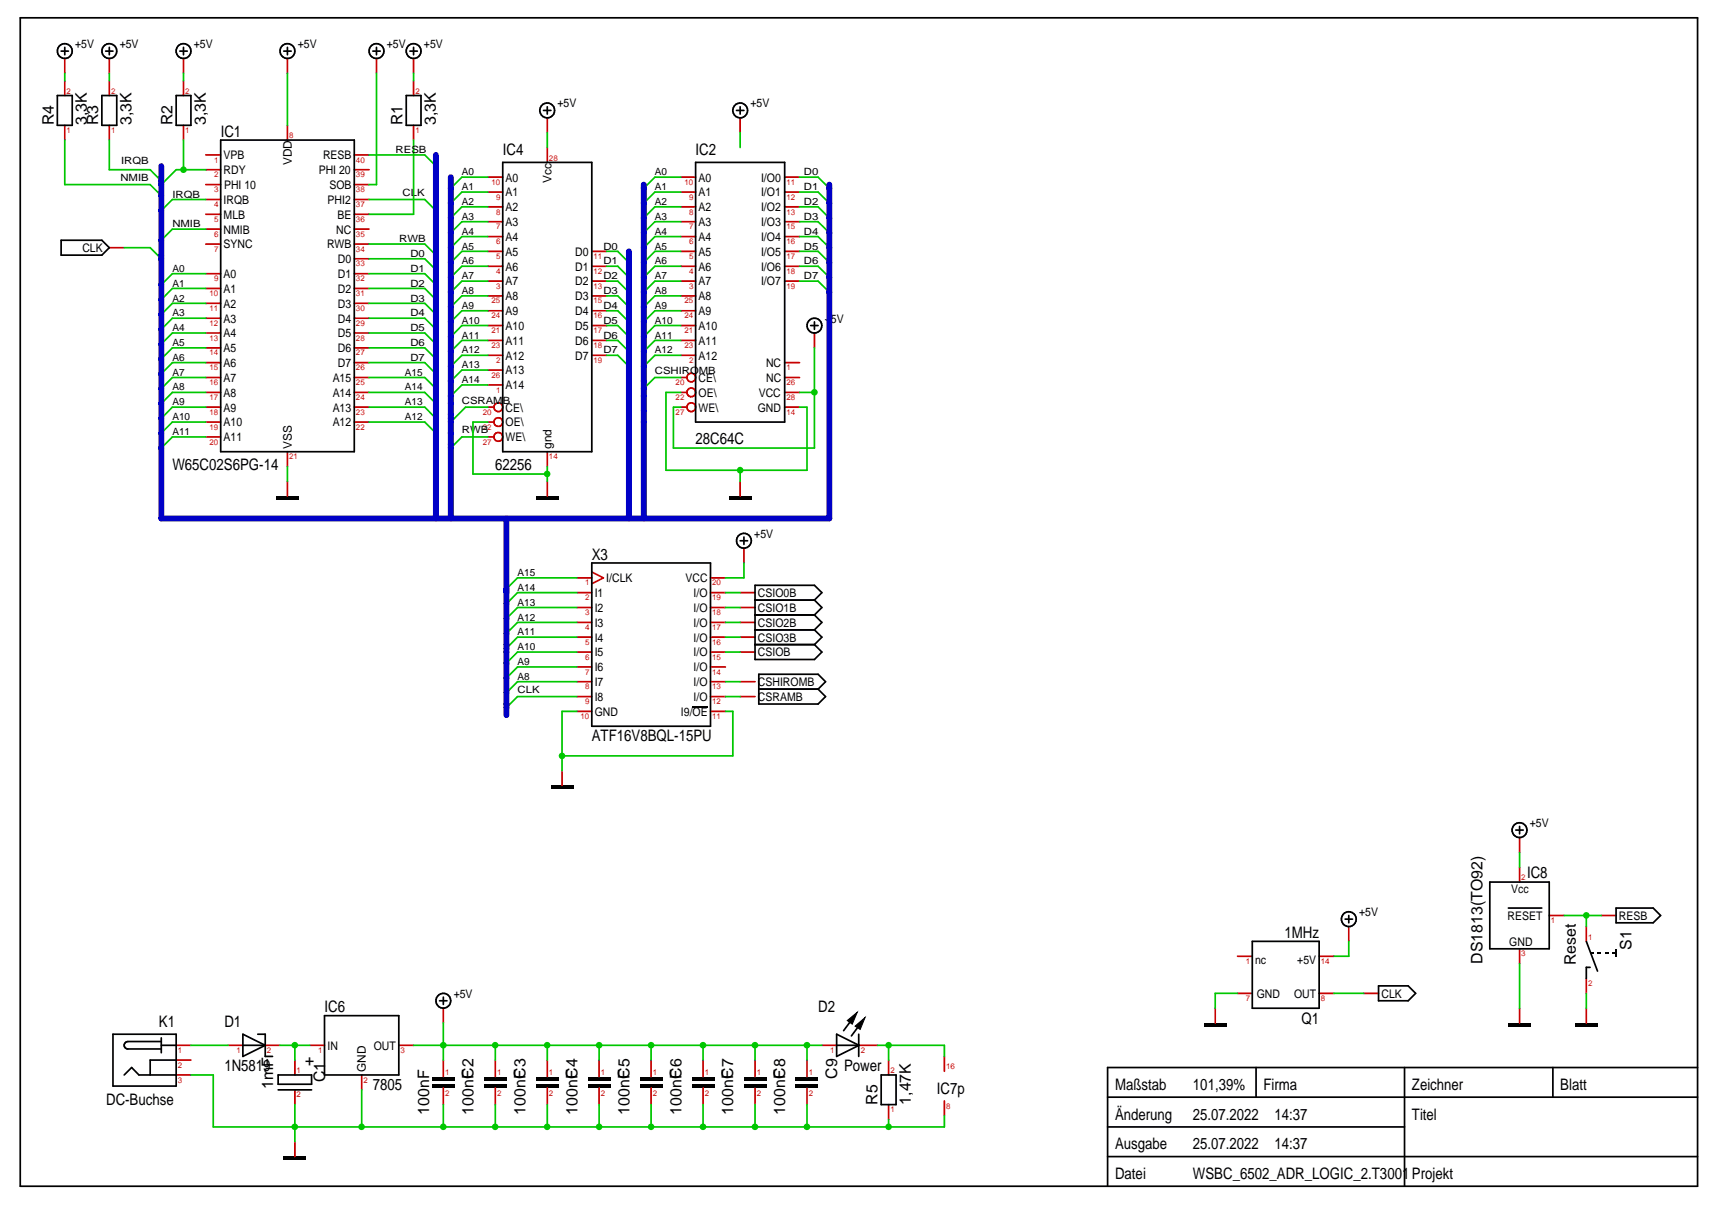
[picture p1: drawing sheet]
<svg xmlns="http://www.w3.org/2000/svg" width="297mm" height="210mm" viewBox="0 0 297 210" stroke-linecap="round" stroke-linejoin="round" font-family="sans-serif">
<g fill="none" stroke="#c70000" stroke-width=".3">
<path d="M11.2 10.1v2.6M11.2 14v2.6M19 10.1v2.6M19 14v2.6M31.8 10.1v2.6M31.8 14v2.6M49.9 10.1v2.6M65.3 10.1v2.6M71.8 10.1v2.6M71.8 14v2.6M11.2 21.7v2.6M19 21.7v2.6"/>
<path d="M31.8 21.7v2.6M35.7 39.8h2.6M35.7 37.2h2.6M35.7 34.6h2.6M35.7 32h2.6M35.7 29.4h2.6M35.7 26.9h2.6M49.9 21.7v2.6M61.5 39.8h2.5M61.5 37.2h2.5M61.5 34.6h2.5M61.5 32h2.5"/>
<path d="M61.5 29.4h2.5M61.5 26.9h2.5M71.8 21.7v2.6M84.6 38.5h2.6M84.6 35.9h2.6M84.6 33.3h2.6M84.6 30.7h2.6M95 20.4v2.6M95 25.6v2.6M118.1 38.5h2.6M118.1 35.9h2.6M118.1 33.3h2.6"/>
<path d="M118.1 30.7h2.6M128.4 20.4v2.6M136.1 38.5h2.6M136.1 35.9h2.6M136.1 33.3h2.6M136.1 30.7h2.6M19 43h2.5M35.7 57.8h2.6M35.7 55.2h2.6M35.7 52.6h2.6M35.7 50h2.6M35.7 47.5h2.6"/>
<path d="M35.7 42.3h2.6M61.5 57.8h2.5M61.5 55.2h2.5M61.5 52.6h2.5M61.5 50h2.5M61.5 47.5h2.5M61.5 44.9h2.5M61.5 42.3h2.5M84.6 51.3h2.6M84.6 53.9h2.6M84.6 59.1h2.6M84.6 56.5h2.6"/>
<path d="M84.6 48.8h2.6M84.6 46.2h2.6M84.6 43.6h2.6M84.6 41h2.6M102.7 51.3h2.5M102.7 53.9h2.5M102.7 59.1h2.5M102.7 56.5h2.5M102.7 48.8h2.5M102.7 46.2h2.5M102.7 43.6h2.5M118.1 51.3h2.6"/>
<path d="M118.1 53.9h2.6M118.1 59.1h2.6M118.1 56.5h2.6M118.1 48.8h2.6M118.1 46.2h2.6M118.1 43.6h2.6M118.1 41h2.6M136.1 48.8h2.6M136.1 46.2h2.6M136.1 43.6h2.6M136.1 41h2.6M141.3 57.8v2.5"/>
<path d="M35.7 62.9h2.6M35.7 68.1h2.6M35.7 70.6h2.6M35.7 65.5h2.6M35.7 75.8h2.6M35.7 73.2h2.6M35.7 60.3h2.6M49.9 78.4v2.5M61.5 62.9h2.5M61.5 68.1h2.5M61.5 70.6h2.5M61.5 65.5h2.5"/>
<path d="M61.5 73.2h2.5M61.5 60.3h2.5M84.6 70.6h1.1M84.6 61.6h2.6M84.6 75.8h1.1M84.6 64.2h2.6M84.6 73.2h1.1M84.6 66.8h2.6M95 78.4v2.5M102.7 61.6h2.5M118.1 68.1h1.1M118.1 70.6h1.1"/>
<path d="M118.1 65.5h1.1M118.1 61.6h2.6M136.1 62.9h2.6M136.1 68.1h2.6M136.1 70.6h2.6M136.1 65.5h2.6M49.9 83.5v2.6M95 83.5v2.6M102.7 99.2l2 1-2 1.1M128.4 83.5v2.6M129.1 95.1v2.6M100.1 113.1h2.6"/>
<path d="M100.1 110.5h2.6M100.1 108h2.6M100.1 105.4h2.6M100.1 102.8h2.6M100.1 118.3h2.6M100.1 115.7h2.6M100.1 100.2h2.6M123.3 113.1h2.6M123.3 110.5h2.6M123.3 108h2.6M123.3 105.4h2.6M123.3 102.8h2.6"/>
<path d="M123.3 118.3h2.6M123.3 115.7h2.6M123.3 100.2h2.6M128.4 113.1h2.6M128.4 110.5h2.6M128.4 108h2.6M128.4 105.4h2.6M128.4 102.8h2.6M128.4 118.3h2.6M97.5 133.7v2.6M100.1 120.8h2.6M100.1 123.4h2.6"/>
<path d="M123.3 120.8h2.6M123.3 123.4h2.6M128.4 120.8h2.6M263.7 145.3v2.6M263.7 150.4v2.6M268.8 158.8h2.6M277.8 158.8h2.6M76.9 174.9v2.6M210.8 174.9v2.6M214.7 172.3h2.6M214.7 165.9h2.6M228.9 172.3h2.6"/>
<path d="M228.9 165.9h2.6M234 160.7v2.6M236.6 172.3h2.6M263.7 164.6v2.6M263.7 174.9v2.6M275.2 160.7v2.6M275.2 169.7v2.6M275.2 174.9v2.6M30.6 181.3h2.5M30.6 183.9h2.5M30.6 186.5h2.5M39.6 181.3h2.5"/>
<path d="M46 181.3h2.6M51.2 183.9v2.6M51.2 189.1v2.5M51.2 198.1v2.5M53.7 181.3h2.6M62.8 186.5v2.6M69.2 181.3h2.6M76.9 183.9v2.9M76.9 188.7v2.9M85.9 183.9v2.9M85.9 188.7v2.9M95 183.9v2.9"/>
<path d="M95 188.7v2.9M103.9 183.9v2.9M103.9 188.7v2.9M113 183.9v2.9M113 188.7v2.9M122 183.9v2.9M122 188.7v2.9M131 183.9v2.9M131 188.7v2.9M140 183.9v2.9M140 188.7v2.9M142.6 181.3h2.6"/>
<path d="M149 181.3h3.3M154.2 183.9v2.6M154.2 191.6v2.6M163.9 183.3v2.5M163.9 191v2.5"/>
<circle cx="86.5" cy="70.6" r=".76"/>
<circle cx="86.5" cy="73.2" r=".76"/>
<circle cx="86.5" cy="75.8" r=".77"/>
<circle cx="119.9" cy="68.1" r=".75"/>
<circle cx="119.9" cy="65.5" r=".75"/>
<circle cx="119.9" cy="70.6" r=".75"/>
</g>
<g fill="none" stroke="#000" stroke-width=".3">
<path d="M3.5 3.1h291v202.7h-291zM9.9 16.6h2.6v5.1h-2.6zM10.6 8.9h1.3M11.2 8.2v1.3M17.7 16.6h2.6v5.1h-2.6zM18.3 8.9h1.3M19 8.2v1.3M30.6 16.6h2.5v5.1h-2.5zM31.2 8.9h1.3M31.8 8.2v1.3M49.2 8.9h1.3M49.9 8.2v1.3"/>
<path d="M64.7 8.9h1.3M65.3 8.2v1.3M70.5 16.6h2.5v5.1h-2.5zM71.1 8.9h1.3M71.8 8.2v1.3M94.3 19.2h1.3M95 18.5v1.3M127.8 19.2h1.3M128.4 18.5v1.3M38.3 24.3h23.2v54.1h-23.2zM87.2 28.2h15.5v50.2h-15.5zM120.7 28.2h15.4v45h-15.4z"/>
<path d="M10.6 41.7h7.1l1.3 1.3-1.3 1.3h-7.1zM140.7 56.5h1.2M141.3 55.8v1.3M102.7 97.7h20.6v28.3h-20.6zM128.4 93.8h1.3M129.1 93.2v1.2M131 111.8h10.3M131 109.3h10.3M131 106.7h10.3M131 104.1h10.3M131.7 117h10.2l1.3 1.3-1.3 1.2 1.3 1.3-1.3 1.3h-10.2zM131.7 119.5h10.2"/>
<path d="M141.3 104.1l1.3-1.3-1.3-1.3h-10.3v12.9h10.3l1.3-1.3-1.3-1.3M141.3 109.3l1.3 1.2-1.3 1.3M141.3 106.7l1.3 1.3-1.3 1.3M141.3 104.1l1.3 1.3-1.3 1.3M233.4 159.4h1.3M234 158.8v1.3M258.5 153h10.3v11.6h-10.3zM261.7 157.5h5.8M263 144h1.3M263.7 143.4v1.3M280.4 157.5h6.4l1.3 1.3-1.3 1.3h-6.4zM19.6 179.4h11v9h-11z"/>
<path d="M42.1 179.4l3.9 1.9-3.9 2zM44.7 179.4h1.3v3.9h1.3M56.3 176.2h12.9v10.3h-12.9zM76.3 173.6h1.3M76.9 173v1.2M145.2 179.4l3.8 1.9-3.8 2zM148 176.7l-1.6 2.1M149 179.4v3.9M149.3 177.6l-1.6 2.1M217.3 163.3h11.6v11.6h-11.6zM239.2 171h5.1l1.3 1.3-1.3 1.3h-5.1zM275.2 163.3l2 5.2"/>
<path d="M275.9 167.8h-.7v1.9M21.5 186.5l1.3-1.3 1.3 1.3h6.5M28 181.3h2.6M28 180.7h-5.8a.65 .65 0 0 0-.7 .6 .65 .65 0 0 0 .7 .7h5.8M28 180v2.6M30.6 183.9h-4.5v2.6M42.1 181.3h3.9M48.3 186.5h5.8v1.6h-5.8zM48.3 189.1h5.8M145.2 181.3h3.8M152.9 186.5h2.6v5.1h-2.6zM192.2 195.5h51.5"/>
<path d="M192.2 190.3h102.3M217.9 185.2v5.1M243.7 185.2v20.6M269.4 185.2v5.1M294.5 185.2h-102.3v20.6M192.2 200.6h102.3"/>
<circle cx="11.2" cy="8.9" r="1.29"/>
<circle cx="19" cy="8.9" r="1.29"/>
<circle cx="31.8" cy="8.9" r="1.29"/>
<circle cx="49.9" cy="8.9" r="1.29"/>
<circle cx="65.3" cy="8.9" r="1.29"/>
<circle cx="71.8" cy="8.9" r="1.29"/>
<circle cx="94.9" cy="19.2" r="1.29"/>
<circle cx="128.4" cy="19.2" r="1.29"/>
<circle cx="141.3" cy="56.5" r="1.28"/>
<circle cx="129.1" cy="93.8" r="1.29"/>
<circle cx="234" cy="159.5" r="1.29"/>
<circle cx="263.6" cy="144" r="1.29"/>
<circle cx="76.9" cy="173.6" r="1.28"/>
</g>
<g fill="#000">
<path d="M47.9 86.1h3.9v.6h-3.9zM93 86.1h3.9v.6h-3.9zM126.5 86.1h3.9v.6h-3.9zM95.6 136.3h3.9v.6h-3.9zM208.9 177.5h3.9v.6h-3.9zM261.7 177.5h3.9v.6h-3.9zM273.3 177.5h3.9v.6h-3.9zM275.9 165.1h.6v.3h-.6zM277.2 165.1h.6v.3h-.6zM278.4 165.1h.7v.3h-.7zM280.2 164.6h.3v1.3h-.3zM279.7 165.1h.7v.3h-.7z"/>
<path d="M75 188.1h3.8v.6h-3.8zM75 186.8h3.8v.7h-3.8zM84 188.1h3.9v.6h-3.9zM84 186.8h3.9v.7h-3.9zM93 188.1h3.9v.6h-3.9zM93 186.8h3.9v.7h-3.9zM102 188.1h3.9v.6h-3.9zM102 186.8h3.9v.7h-3.9zM111 188.1h3.9v.6h-3.9zM111 186.8h3.9v.7h-3.9zM120.1 188.1h3.8v.6h-3.8zM120.1 186.8h3.8v.7h-3.8z"/>
<path d="M129.1 188.1h3.8v.6h-3.8zM129.1 186.8h3.8v.7h-3.8zM138.1 188.1h3.8v.6h-3.8zM138.1 186.8h3.8v.7h-3.8zM49.2 200.6h3.9v.7h-3.9z"/>
</g>
<path d="M120.1 122.6h2.7" fill="none" stroke="#000" stroke-width=".21"/>
<path d="M147 177l1.7-1.4-.8 2.1zM148.4 178l1.7-1.5-.9 2.1z" fill="#000" stroke="#000" stroke-width=".17"/>
<path d="M125.9 105.4h2.5M125.9 108h2.5M125.9 110.5h2.5M125.9 102.8h2.5M125.9 113.1h2.5" fill="none" stroke="#00c700" stroke-width=".3"/>
<circle cx="31.8" cy="29.4" r=".57" fill="#00c700"/>
<g fill="none" stroke="#00c700" stroke-width=".3">
<path d="M11.2 24.3v7.7h14.9l1.9 2M19 24.3v5.1h7.1l1.9 2M31.8 24.3v5.1M35.7 29.4h-5.1l-2.6 2.6M35.7 34.6h-5.8l-1.9 1.9M35.7 39.8h-5.8l-1.9 1.9M64 34.6h9.7l1.9 1.9M64 26.9h9.7l1.9 1.9M71.8 24.3v12.9h-7.8M84.6 30.7h-4.5l-1.9 2M84.6 33.3h-4.5l-1.9 1.9M84.6 35.9h-4.5l-1.9 1.9"/>
<path d="M84.6 38.5h-4.5l-1.9 1.9M118.1 30.7h-4.5l-1.9 2M118.1 33.3h-4.5l-1.9 1.9M118.1 35.9h-4.5l-1.9 1.9M118.1 38.5h-4.5l-1.9 1.9M138.7 30.7h3.2l2 2M138.7 33.3h3.2l2 1.9M138.7 35.9h3.2l2 1.9M138.7 38.5h3.2l2 1.9M21.5 43h4.6l1.9 1.9M35.7 47.5h-5.8l-1.9 1.9M35.7 50h-5.8l-1.9 2"/>
<path d="M35.7 52.6h-5.8l-1.9 1.9M35.7 55.2h-5.8l-1.9 1.9M35.7 57.8h-5.8l-1.9 1.9M64 42.3h9.7l1.9 2M64 44.9h9.7l1.9 1.9M64 47.5h9.7l1.9 1.9M64 50h9.7l1.9 2M64 52.6h9.7l1.9 1.9M64 55.2h9.7l1.9 1.9M64 57.8h9.7l1.9 1.9M84.6 43.6h-4.5l-1.9 2M84.6 46.2h-4.5l-1.9 1.9"/>
<path d="M84.6 48.8h-4.5l-1.9 1.9M84.6 51.3h-4.5l-1.9 2M84.6 53.9h-4.5l-1.9 1.9M84.6 41h-4.5l-1.9 2M84.6 56.5h-4.5l-1.9 1.9M84.6 59.1h-4.5l-1.9 1.9M105.2 43.6h2l1.9 2M105.2 46.2h2l1.9 1.9M105.2 48.8h2l1.9 1.9M105.2 51.3h2l1.9 2M105.2 53.9h2l1.9 1.9M105.2 56.5h2l1.9 1.9"/>
<path d="M105.2 59.1h2l1.9 1.9M118.1 43.6h-4.5l-1.9 2M118.1 46.2h-4.5l-1.9 1.9M118.1 48.8h-4.5l-1.9 1.9M118.1 51.3h-4.5l-1.9 2M118.1 53.9h-4.5l-1.9 1.9M118.1 41h-4.5l-1.9 2M118.1 56.5h-4.5l-1.9 1.9M118.1 59.1h-4.5l-1.9 1.9M138.7 43.6h3.2l2 2M138.7 46.2h3.2l2 1.9M138.7 48.8h3.2l2 1.9"/>
<path d="M138.7 41h3.2l2 2M35.7 65.5h-5.8l-1.9 1.9M35.7 70.6h-5.8l-1.9 2M35.7 75.8h-5.8l-1.9 1.9M35.7 60.3h-5.8l-1.9 2M35.7 62.9h-5.8l-1.9 2M35.7 68.1h-5.8l-1.9 1.9M35.7 73.2h-5.8l-1.9 1.9M64 65.5h9.7l1.9 1.9M64 70.6h9.7l1.9 2M64 60.3h9.7l1.9 2M64 62.9h9.7l1.9 2"/>
<path d="M64 68.1h9.7l1.9 1.9M64 73.2h9.7l1.9 1.9M84.6 70.6h-3.8l-2.6 2.6M84.6 75.8h-4.5l-1.9 1.9M84.6 61.6h-4.5l-1.9 2M84.6 66.8h-4.5l-1.9 1.9M84.6 64.2h-4.5l-1.9 1.9M105.2 61.6h2l1.9 2M118.1 65.5h-4.5l-1.9 1.9M118.1 61.6h-4.5l-1.9 2M100.1 118.3h-10.3l-1.9 1.9M100.1 100.2h-10.3l-1.9 2"/>
<path d="M100.1 102.8h-10.3l-1.9 2M100.1 105.4h-10.3l-1.9 1.9M100.1 108h-10.3l-1.9 1.9M100.1 110.5h-10.3l-1.9 2M100.1 113.1h-10.3l-1.9 1.9M100.1 115.7h-10.3l-1.9 1.9M125.9 118.3h2.5M100.1 120.8h-10.3l-1.9 2M125.9 120.8h2.5M277.8 158.8h-2.6v1.9M231.5 172.3h5.1"/>
</g>
<circle cx="275.2" cy="158.8" r=".57" fill="#00c700"/>
<path d="M271.4 158.8h3.8M163.9 181.3v2" fill="none" stroke="#00c700" stroke-width=".3"/>
<circle cx="154.2" cy="181.3" r=".57" fill="#00c700"/>
<path d="M152.3 181.3h11.6M154.2 181.3v2.6" fill="none" stroke="#00c700" stroke-width=".3"/>
<circle cx="51.1" cy="181.3" r=".58" fill="#00c700"/>
<path d="M141.3 60.3v7.8M129.1 97.7v2.5h-3.2M33.1 181.3h6.5M48.6 181.3h5.1M51.2 181.3v2.6" fill="none" stroke="#00c700" stroke-width=".3"/>
<circle cx="141.3" cy="68" r=".58" fill="#00c700"/>
<path d="M11.2 12.7v1.3M19 12.7v1.3M31.8 12.7v1.3M49.9 12.7v9M65.3 12.7v19.3h-1.3M71.8 12.7v1.3M95 23v2.6M128.4 23v2.6M138.7 68.1h2.6v9.6h-24.5v-7.1h1.3M234 163.3v2.6h-2.5M71.8 181.3h5.1M131 183.9v-2.6h9v2.6" fill="none" stroke="#00c700" stroke-width=".3"/>
<circle cx="131" cy="181.3" r=".58" fill="#00c700"/>
<path d="M131 181.3h-9v2.6" fill="none" stroke="#00c700" stroke-width=".3"/>
<circle cx="122" cy="181.3" r=".58" fill="#00c700"/>
<path d="M122 181.3h-9v2.6" fill="none" stroke="#00c700" stroke-width=".3"/>
<circle cx="113" cy="181.3" r=".57" fill="#00c700"/>
<path d="M113 181.3h-9.1v2.6" fill="none" stroke="#00c700" stroke-width=".3"/>
<circle cx="103.9" cy="181.3" r=".57" fill="#00c700"/>
<path d="M103.9 181.3h-8.9v2.6" fill="none" stroke="#00c700" stroke-width=".3"/>
<circle cx="94.9" cy="181.3" r=".57" fill="#00c700"/>
<path d="M95 181.3h-9.1v2.6" fill="none" stroke="#00c700" stroke-width=".3"/>
<circle cx="85.9" cy="181.3" r=".57" fill="#00c700"/>
<path d="M85.9 181.3h-9v2.6" fill="none" stroke="#00c700" stroke-width=".3"/>
<circle cx="76.9" cy="181.3" r=".58" fill="#00c700"/>
<path d="M140 181.3h2.6" fill="none" stroke="#00c700" stroke-width=".3"/>
<circle cx="140" cy="181.3" r=".58" fill="#00c700"/>
<path d="M263.7 147.9v2.5M76.9 177.5v3.8" fill="none" stroke="#00c700" stroke-width=".3"/>
<circle cx="94.9" cy="82.2" r=".57" fill="#00c700"/>
<path d="M84.6 73.2h-2.5v9h12.9v1.3" fill="none" stroke="#00c700" stroke-width=".3"/>
<circle cx="97.5" cy="131.1" r=".57" fill="#00c700"/>
<path d="M118.1 68.1h-2.6v13.5h24.5M138.7 70.6h1.3M128.4 81.6v1.9M100.1 123.4h-2.6v10.3M125.9 123.4h1.2v7.7h-29.6" fill="none" stroke="#00c700" stroke-width=".3"/>
<circle cx="154.2" cy="195.5" r=".57" fill="#00c700"/>
<path d="M163.9 193.5v2h-9.7" fill="none" stroke="#00c700" stroke-width=".3"/>
<circle cx="128.4" cy="81.6" r=".58" fill="#00c700"/>
<path d="M140 70.6v11M49.9 80.9v2.6M95 80.9v1.3M214.7 172.3h-3.9v2.6M154.2 194.2v1.3" fill="none" stroke="#00c700" stroke-width=".3"/>
<circle cx="140" cy="195.5" r=".58" fill="#00c700"/>
<path d="M37 186.5v9h14.2M140 195.5h14.2" fill="none" stroke="#00c700" stroke-width=".3"/>
<circle cx="62.7" cy="195.5" r=".57" fill="#00c700"/>
<path d="M62.8 189.1v6.4h14.1" fill="none" stroke="#00c700" stroke-width=".3"/>
<circle cx="131" cy="195.5" r=".58" fill="#00c700"/>
<path d="M131 191.6v3.9h-9" fill="none" stroke="#00c700" stroke-width=".3"/>
<circle cx="122" cy="195.5" r=".58" fill="#00c700"/>
<path d="M122 191.6v3.9h-9" fill="none" stroke="#00c700" stroke-width=".3"/>
<circle cx="113" cy="195.5" r=".57" fill="#00c700"/>
<path d="M113 191.6v3.9h-9.1" fill="none" stroke="#00c700" stroke-width=".3"/>
<circle cx="103.9" cy="195.5" r=".57" fill="#00c700"/>
<path d="M103.9 191.6v3.9h-8.9" fill="none" stroke="#00c700" stroke-width=".3"/>
<circle cx="94.9" cy="195.5" r=".57" fill="#00c700"/>
<path d="M95 191.6v3.9h-9.1" fill="none" stroke="#00c700" stroke-width=".3"/>
<circle cx="85.9" cy="195.5" r=".57" fill="#00c700"/>
<path d="M85.9 191.6v3.9h-9" fill="none" stroke="#00c700" stroke-width=".3"/>
<circle cx="76.9" cy="195.5" r=".58" fill="#00c700"/>
<path d="M76.9 191.6v3.9M131 195.5h9" fill="none" stroke="#00c700" stroke-width=".3"/>
<circle cx="51.1" cy="195.5" r=".58" fill="#00c700"/>
<path d="M263.7 167.2v7.7M275.2 172.3v2.6M33.1 186.5h3.9M51.2 191.6v6.5M51.2 195.5h11.6M140 191.6v3.9" fill="none" stroke="#00c700" stroke-width=".3"/>
<path d="M28 28.8v61.1h115.9v-57.9M75.6 26.9v63M78.2 30.7v59.2M111.7 32v57.9M109.1 43.6v46.3M87.9 89.9v34.2" fill="none" stroke="#0000c7" stroke-width="1"/>
<g font-size="2.8">
<text x="9.3" y="21.7" transform="rotate(-90 9.3 21.7)">R4</text>
<text x="15.1" y="21.7" transform="rotate(-90 15.1 21.7)">3,3K</text>
<text x="17" y="21.7" transform="rotate(-90 17 21.7)">R3</text>
<text x="22.8" y="21.7" transform="rotate(-90 22.8 21.7)">3,3K</text>
<text x="29.9" y="21.7" transform="rotate(-90 29.9 21.7)">R2</text>
<text x="35.7" y="21.7" transform="rotate(-90 35.7 21.7)">3,3K</text>
<text x="38.3" y="23.8">IC1</text>
<text x="69.8" y="21.7" transform="rotate(-90 69.8 21.7)">R1</text>
<text x="75.6" y="21.7" transform="rotate(-90 75.6 21.7)">3,3K</text>
<text x="87.2" y="26.9">IC4</text>
<text x="120.7" y="26.9">IC2</text>
<text x="120.7" y="77.1">28C64C</text>
<text x="29.9" y="81.5">W65C02S6PG-14</text>
<text x="85.9" y="81.6">62256</text>
<text x="102.7" y="97.2">X3</text>
<text x="102.7" y="128.5">ATF16V8BQL-15PU</text>
<text x="264.9" y="152.4">IC8</text>
<text x="222.9" y="162.8">1MHz</text>
<text x="257.2" y="167.2" transform="rotate(-90 257.2 167.2)">DS1813(TO92)</text>
<text x="273.4" y="167.4" transform="rotate(-90 273.4 167.4)">Reset</text>
<text x="283.1" y="164.7" transform="rotate(-90 283.1 164.7)">S1</text>
<text x="27.6" y="178.2">K1</text>
<text x="38.9" y="178.1">D1</text>
<text x="56.3" y="175.5">IC6</text>
<text x="141.9" y="175.5">D2</text>
<text x="225.8" y="177.6">Q1</text>
<text x="38.9" y="185.8">1N5819</text>
<text x="54.5" y="184.9" transform="rotate(-90 54.5 184.9)">+</text>
<text x="146.5" y="185.8">Power</text>
<text x="18.4" y="191.7">DC-Buchse</text>
<text x="47.4" y="188.8" transform="rotate(-90 47.4 188.8)">1mF</text>
<text x="56.4" y="187.7" transform="rotate(-90 56.4 187.7)">C1</text>
<text x="64.7" y="189.1">7805</text>
<text x="82.2" y="187.1" transform="rotate(-90 82.2 187.1)">C2</text>
<text x="91.2" y="187.1" transform="rotate(-90 91.2 187.1)">C3</text>
<text x="100.2" y="187.1" transform="rotate(-90 100.2 187.1)">C4</text>
<text x="109.2" y="187.1" transform="rotate(-90 109.2 187.1)">C5</text>
<text x="118.2" y="187.1" transform="rotate(-90 118.2 187.1)">C6</text>
<text x="127.2" y="187.1" transform="rotate(-90 127.2 187.1)">C7</text>
<text x="136.2" y="187.1" transform="rotate(-90 136.2 187.1)">C8</text>
<text x="145.3" y="187.1" transform="rotate(-90 145.3 187.1)">C9</text>
<text x="152.3" y="191.6" transform="rotate(-90 152.3 191.6)">R5</text>
<text x="158.1" y="191.6" transform="rotate(-90 158.1 191.6)">1,47K</text>
<text x="162.6" y="189.7">IC7p</text>
<text x="193.5" y="189.1">Maßstab</text>
<text x="207" y="189.1">101,39%</text>
<text x="219.2" y="189.1">Firma</text>
<text x="245" y="189.1">Zeichner</text>
<text x="270.7" y="189.1">Blatt</text>
<text x="74.4" y="193.4" transform="rotate(-90 74.4 193.4)">100nF</text>
<text x="82.2" y="193.4" transform="rotate(-90 82.2 193.4)">100nF</text>
<text x="91.2" y="193.4" transform="rotate(-90 91.2 193.4)">100nF</text>
<text x="100.2" y="193.4" transform="rotate(-90 100.2 193.4)">100nF</text>
<text x="109.2" y="193.4" transform="rotate(-90 109.2 193.4)">100nF</text>
<text x="118.2" y="193.4" transform="rotate(-90 118.2 193.4)">100nF</text>
<text x="127.2" y="193.4" transform="rotate(-90 127.2 193.4)">100nF</text>
<text x="136.2" y="193.4" transform="rotate(-90 136.2 193.4)">100nF</text>
<text x="193.5" y="194.2">Änderung</text>
<text x="207" y="194.2">25.07.2022</text>
<text x="221.1" y="194.2">14:37</text>
<text x="245" y="194.2">Titel</text>
<text x="193.5" y="199.3">Ausgabe</text>
<text x="207" y="199.3">25.07.2022</text>
<text x="221.1" y="199.3">14:37</text>
<text x="193.5" y="204.5">Datei</text>
<text x="207" y="204.5">WSBC_6502_ADR_LOGIC_2.T3001Projekt</text>
</g>
<g font-size="2.1">
<text x="13" y="8.3">+5V</text>
<text x="20.8" y="8.3">+5V</text>
<text x="33.6" y="8.3">+5V</text>
<text x="51.7" y="8.3">+5V</text>
<text x="67.1" y="8.3">+5V</text>
<text x="73.6" y="8.3">+5V</text>
<text x="96.7" y="18.6">+5V</text>
<text x="130.2" y="18.6">+5V</text>
<text x="38.8" y="27.6">VPB</text>
<text x="50.6" y="28.6" transform="rotate(-90 50.6 28.6)">VDD</text>
<text x="56" y="27.6">RESB</text>
<text x="38.8" y="35.4">IRQB</text>
<text x="38.8" y="30.2">RDY</text>
<text x="38.9" y="32.8">PHI 10</text>
<text x="55.3" y="30.2">PHI 20</text>
<text x="56.8" y="35.4">PHI2</text>
<text x="57.1" y="32.8">SOB</text>
<text x="87.7" y="31.5">A0</text>
<text x="87.7" y="34.1">A1</text>
<text x="95.7" y="31.7" transform="rotate(-90 95.7 31.7)">Vcc</text>
<text x="121.2" y="31.5">A0</text>
<text x="121.2" y="34.1">A1</text>
<text x="132" y="34.1">I/O1</text>
<text x="132" y="31.5">I/O0</text>
<text x="38.8" y="40.5">NMIB</text>
<text x="38.8" y="37.9">MLB</text>
<text x="58.3" y="40.5">NC</text>
<text x="58.5" y="37.9">BE</text>
<text x="87.7" y="36.6">A2</text>
<text x="87.7" y="39.2">A3</text>
<text x="87.7" y="41.8">A4</text>
<text x="121.2" y="36.6">A2</text>
<text x="121.2" y="39.2">A3</text>
<text x="121.2" y="41.8">A4</text>
<text x="132" y="41.8">I/O4</text>
<text x="132" y="39.2">I/O3</text>
<text x="132" y="36.6">I/O2</text>
<text x="14.3" y="43.7">CLK</text>
<text x="38.8" y="43.1">SYNC</text>
<text x="56.7" y="43.1">RWB</text>
<text x="58.6" y="45.7">D0</text>
<text x="87.7" y="44.4">A5</text>
<text x="87.7" y="46.9">A6</text>
<text x="99.8" y="46.9">D1</text>
<text x="99.8" y="44.4">D0</text>
<text x="121.2" y="44.4">A5</text>
<text x="121.2" y="46.9">A6</text>
<text x="132" y="46.9">I/O6</text>
<text x="132" y="44.4">I/O5</text>
<text x="38.8" y="53.4">A2</text>
<text x="38.8" y="50.8">A1</text>
<text x="38.8" y="48.2">A0</text>
<text x="58.6" y="53.4">D3</text>
<text x="58.6" y="50.8">D2</text>
<text x="58.6" y="48.2">D1</text>
<text x="87.7" y="52.1">A8</text>
<text x="87.7" y="49.5">A7</text>
<text x="99.8" y="52.1">D3</text>
<text x="99.8" y="49.5">D2</text>
<text x="121.2" y="52.1">A8</text>
<text x="121.2" y="49.5">A7</text>
<text x="132" y="49.5">I/O7</text>
<text x="38.8" y="58.5">A4</text>
<text x="38.8" y="56">A3</text>
<text x="58.6" y="58.5">D5</text>
<text x="58.6" y="56">D4</text>
<text x="87.7" y="54.7">A9</text>
<text x="87.7" y="59.8">A11</text>
<text x="87.7" y="57.2">A10</text>
<text x="99.8" y="59.8">D6</text>
<text x="99.8" y="57.2">D5</text>
<text x="99.8" y="54.7">D4</text>
<text x="121.2" y="54.7">A9</text>
<text x="121.2" y="59.8">A11</text>
<text x="121.2" y="57.2">A10</text>
<text x="143.1" y="56">+5V</text>
<text x="38.8" y="63.7">A6</text>
<text x="38.8" y="61.1">A5</text>
<text x="58.6" y="63.7">D7</text>
<text x="58.6" y="61.1">D6</text>
<text x="87.7" y="65">A13</text>
<text x="87.7" y="62.4">A12</text>
<text x="99.8" y="62.4">D7</text>
<text x="121.2" y="62.4">A12</text>
<text x="132.9" y="63.7">NC</text>
<text x="38.8" y="71.4">A9</text>
<text x="38.8" y="68.8">A8</text>
<text x="38.8" y="66.3">A7</text>
<text x="57.7" y="71.4">A13</text>
<text x="57.7" y="68.8">A14</text>
<text x="57.7" y="66.3">A15</text>
<text x="87.7" y="71.4">CE\</text>
<text x="87.7" y="67.5">A14</text>
<text x="121.2" y="71.4">WE\</text>
<text x="121.2" y="68.8">OE\</text>
<text x="121.2" y="66.3">CE\</text>
<text x="131.5" y="71.4">GND</text>
<text x="131.7" y="68.8">VCC</text>
<text x="132.9" y="66.3">NC</text>
<text x="38.8" y="76.5">A11</text>
<text x="38.8" y="74">A10</text>
<text x="50.6" y="77.9" transform="rotate(-90 50.6 77.9)">VSS</text>
<text x="57.7" y="74">A12</text>
<text x="87.7" y="76.5">WE\</text>
<text x="87.7" y="74">OE\</text>
<text x="95.7" y="77.9" transform="rotate(-90 95.7 77.9)">gnd</text>
<text x="130.9" y="93.3">+5V</text>
<text x="105.2" y="101">I/CLK</text>
<text x="119" y="101">VCC</text>
<text x="103.2" y="106.2">I2</text>
<text x="103.2" y="103.6">I1</text>
<text x="120.4" y="106.2">I/O</text>
<text x="120.4" y="103.6">I/O</text>
<text x="131.5" y="106.2">CSIO1B</text>
<text x="131.5" y="103.6">CSIO0B</text>
<text x="103.2" y="113.9">I5</text>
<text x="103.2" y="111.3">I4</text>
<text x="103.2" y="108.7">I3</text>
<text x="120.4" y="113.9">I/O</text>
<text x="120.4" y="111.3">I/O</text>
<text x="120.4" y="108.7">I/O</text>
<text x="131.5" y="113.9">CSIOB</text>
<text x="131.5" y="111.3">CSIO3B</text>
<text x="131.5" y="108.7">CSIO2B</text>
<text x="103.2" y="119">I7</text>
<text x="103.2" y="116.4">I6</text>
<text x="120.4" y="119">I/O</text>
<text x="120.4" y="116.4">I/O</text>
<text x="131.5" y="119">CSHIROMB</text>
<text x="103.2" y="124.2">GND</text>
<text x="103.2" y="121.6">I8</text>
<text x="118.2" y="124.2">I9/OE</text>
<text x="120.4" y="121.6">I/O</text>
<text x="131.5" y="121.6">CSRAMB</text>
<text x="265.4" y="143.5">+5V</text>
<text x="262.2" y="154.9">Vcc</text>
<text x="235.8" y="158.9">+5V</text>
<text x="261.6" y="159.6">RESET</text>
<text x="280.9" y="159.6">RESB</text>
<text x="217.8" y="167.2">nc</text>
<text x="225.1" y="167.2">+5V</text>
<text x="261.9" y="164.1">GND</text>
<text x="78.7" y="173.1">+5V</text>
<text x="218.1" y="173.1">GND</text>
<text x="224.5" y="173.1">OUT</text>
<text x="239.7" y="173.1">CLK</text>
<text x="56.8" y="182.1">IN</text>
<text x="63.5" y="186" transform="rotate(-90 63.5 186)">GND</text>
<text x="64.8" y="182.1">OUT</text>
</g>
<g font-size="1.7">
<text x="21" y="28.5">IRQB</text>
<text x="68.6" y="26.6">RESB</text>
<text x="20.9" y="31.4">NMIB</text>
<text x="29.9" y="34.3">IRQB</text>
<text x="69.8" y="34">CLK</text>
<text x="80.1" y="35.6">A2</text>
<text x="80.1" y="33">A1</text>
<text x="80.1" y="30.4">A0</text>
<text x="113.6" y="35.6">A2</text>
<text x="113.6" y="33">A1</text>
<text x="113.6" y="30.4">A0</text>
<text x="139.5" y="30.4">D0</text>
<text x="139.5" y="33">D1</text>
<text x="139.5" y="35.6">D2</text>
<text x="29.9" y="39.4">NMIB</text>
<text x="69.3" y="42">RWB</text>
<text x="80.1" y="40.7">A4</text>
<text x="80.1" y="38.1">A3</text>
<text x="113.6" y="40.7">A4</text>
<text x="113.6" y="38.1">A3</text>
<text x="139.5" y="38.1">D3</text>
<text x="139.5" y="40.7">D4</text>
<text x="29.9" y="47.2">A0</text>
<text x="71.2" y="44.6">D0</text>
<text x="71.2" y="47.2">D1</text>
<text x="80.1" y="45.9">A6</text>
<text x="80.1" y="43.3">A5</text>
<text x="104.7" y="43.3">D0</text>
<text x="104.7" y="45.9">D1</text>
<text x="113.6" y="45.9">A6</text>
<text x="113.6" y="43.3">A5</text>
<text x="139.5" y="43.3">D5</text>
<text x="139.5" y="45.9">D6</text>
<text x="29.9" y="52.3">A2</text>
<text x="29.9" y="49.7">A1</text>
<text x="71.2" y="49.7">D2</text>
<text x="71.2" y="52.3">D3</text>
<text x="80.1" y="53.6">A9</text>
<text x="80.1" y="51">A8</text>
<text x="80.1" y="48.4">A7</text>
<text x="104.7" y="48.4">D2</text>
<text x="104.7" y="51">D3</text>
<text x="104.7" y="53.6">D4</text>
<text x="113.6" y="53.6">A9</text>
<text x="113.6" y="51">A8</text>
<text x="113.6" y="48.4">A7</text>
<text x="139.5" y="48.4">D7</text>
<text x="29.9" y="57.4">A4</text>
<text x="29.9" y="54.9">A3</text>
<text x="71.2" y="54.9">D4</text>
<text x="71.2" y="57.4">D5</text>
<text x="80.1" y="58.7">A11</text>
<text x="80.1" y="56.2">A10</text>
<text x="104.7" y="56.2">D5</text>
<text x="104.7" y="58.7">D6</text>
<text x="113.6" y="58.7">A11</text>
<text x="113.6" y="56.2">A10</text>
<text x="29.9" y="65.2">A7</text>
<text x="29.9" y="62.6">A6</text>
<text x="29.9" y="60">A5</text>
<text x="70.3" y="65.2">A15</text>
<text x="71.2" y="60">D6</text>
<text x="71.2" y="62.6">D7</text>
<text x="80.1" y="63.9">A13</text>
<text x="80.1" y="61.3">A12</text>
<text x="104.7" y="61.3">D7</text>
<text x="113.6" y="64.9">CSHIROMB</text>
<text x="113.6" y="61.3">A12</text>
<text x="29.9" y="70.3">A9</text>
<text x="29.9" y="67.7">A8</text>
<text x="70.3" y="67.7">A14</text>
<text x="70.3" y="70.3">A13</text>
<text x="80.1" y="70">CSRAMB</text>
<text x="80.1" y="66.5">A14</text>
<text x="29.9" y="75.5">A11</text>
<text x="29.9" y="72.9">A10</text>
<text x="70.3" y="72.9">A12</text>
<text x="80.1" y="75.1">RWB</text>
<text x="89.8" y="99.9">A15</text>
<text x="89.8" y="102.5">A14</text>
<text x="89.8" y="105.1">A13</text>
<text x="89.8" y="107.7">A12</text>
<text x="89.8" y="110.2">A11</text>
<text x="89.8" y="112.8">A10</text>
<text x="89.8" y="115.4">A9</text>
<text x="89.8" y="117.9">A8</text>
<text x="89.8" y="120.2">CLK</text>
</g>
<g font-size="1.4" fill="#c70000">
<text x="11.5" y="16.3">2</text>
<text x="19.3" y="16.3">2</text>
<text x="32.2" y="16.3">2</text>
<text x="72.1" y="16.3">2</text>
<text x="11.5" y="23.1">1</text>
<text x="19.3" y="23.1">1</text>
<text x="32.2" y="23.1">1</text>
<text x="72.1" y="23.1">1</text>
<text x="37.1" y="28.2">1</text>
<text x="50.2" y="24">8</text>
<text x="61.8" y="28.2">40</text>
<text x="95.2" y="27.9">28</text>
<text x="37.1" y="35.9">4</text>
<text x="37.1" y="33.3">3</text>
<text x="37.1" y="30.8">2</text>
<text x="61.8" y="35.9">37</text>
<text x="61.8" y="33.3">38</text>
<text x="61.8" y="30.8">39</text>
<text x="85.3" y="32">10</text>
<text x="86.1" y="34.6">9</text>
<text x="118.7" y="32">10</text>
<text x="119.6" y="34.6">9</text>
<text x="136.5" y="34.6">12</text>
<text x="136.5" y="32">11</text>
<text x="37.1" y="41.1">6</text>
<text x="37.1" y="38.5">5</text>
<text x="61.8" y="41.1">35</text>
<text x="61.8" y="38.5">36</text>
<text x="86.1" y="37.2">8</text>
<text x="86.1" y="39.8">7</text>
<text x="119.6" y="37.2">8</text>
<text x="119.6" y="39.8">7</text>
<text x="136.5" y="39.8">15</text>
<text x="136.5" y="37.2">13</text>
<text x="37.1" y="43.6">7</text>
<text x="61.8" y="46.2">33</text>
<text x="61.8" y="43.6">34</text>
<text x="86.1" y="42.4">6</text>
<text x="86.1" y="44.9">5</text>
<text x="86.1" y="47.5">4</text>
<text x="103" y="47.5">12</text>
<text x="103" y="44.9">11</text>
<text x="119.6" y="42.4">6</text>
<text x="119.6" y="44.9">5</text>
<text x="119.6" y="47.5">4</text>
<text x="136.5" y="47.5">18</text>
<text x="136.5" y="44.9">17</text>
<text x="136.5" y="42.4">16</text>
<text x="36.3" y="53.9">11</text>
<text x="36.3" y="51.4">10</text>
<text x="37.1" y="48.8">9</text>
<text x="61.8" y="53.9">30</text>
<text x="61.8" y="51.4">31</text>
<text x="61.8" y="48.8">32</text>
<text x="85.3" y="52.6">25</text>
<text x="86.1" y="50.1">3</text>
<text x="103" y="52.6">15</text>
<text x="103" y="50.1">13</text>
<text x="118.7" y="52.6">25</text>
<text x="119.6" y="50.1">3</text>
<text x="136.5" y="50.1">19</text>
<text x="36.3" y="59.1">13</text>
<text x="36.3" y="56.5">12</text>
<text x="61.8" y="59.1">28</text>
<text x="61.8" y="56.5">29</text>
<text x="85.3" y="55.2">24</text>
<text x="85.3" y="57.8">21</text>
<text x="103" y="57.8">17</text>
<text x="103" y="55.2">16</text>
<text x="118.7" y="55.2">24</text>
<text x="118.7" y="57.8">21</text>
<text x="36.3" y="64.2">15</text>
<text x="36.3" y="61.7">14</text>
<text x="61.8" y="64.2">26</text>
<text x="61.8" y="61.7">27</text>
<text x="85.3" y="65.5">26</text>
<text x="85.3" y="60.4">23</text>
<text x="86.1" y="62.9">2</text>
<text x="103" y="62.9">19</text>
<text x="103" y="60.4">18</text>
<text x="118.7" y="60.4">23</text>
<text x="119.6" y="62.9">2</text>
<text x="136.5" y="64.2">1</text>
<text x="36.3" y="72">18</text>
<text x="36.3" y="69.4">17</text>
<text x="36.3" y="66.8">16</text>
<text x="61.8" y="72">23</text>
<text x="61.8" y="69.4">24</text>
<text x="61.8" y="66.8">25</text>
<text x="83.8" y="72">20</text>
<text x="86.1" y="68.1">1</text>
<text x="117.2" y="72">27</text>
<text x="117.2" y="69.4">22</text>
<text x="117.2" y="66.8">20</text>
<text x="136.5" y="69.4">28</text>
<text x="136.5" y="72">14</text>
<text x="136.5" y="66.8">26</text>
<text x="36.3" y="77.1">20</text>
<text x="36.3" y="74.5">19</text>
<text x="61.8" y="74.5">22</text>
<text x="83.8" y="77.1">27</text>
<text x="83.8" y="74.5">22</text>
<text x="50.2" y="79.7">21</text>
<text x="95.2" y="79.7">14</text>
<text x="101.5" y="101.6">1</text>
<text x="123.6" y="101.6">20</text>
<text x="101.5" y="106.7">3</text>
<text x="101.5" y="104.1">2</text>
<text x="123.6" y="106.7">18</text>
<text x="123.6" y="104.1">19</text>
<text x="101.5" y="111.9">5</text>
<text x="101.5" y="109.3">4</text>
<text x="123.6" y="111.9">16</text>
<text x="123.6" y="109.3">17</text>
<text x="101.5" y="119.6">8</text>
<text x="101.5" y="117">7</text>
<text x="101.5" y="114.4">6</text>
<text x="123.6" y="119.6">13</text>
<text x="123.6" y="117">14</text>
<text x="123.6" y="114.4">15</text>
<text x="100.7" y="124.7">10</text>
<text x="101.5" y="122.2">9</text>
<text x="123.6" y="124.7">11</text>
<text x="123.6" y="122.2">12</text>
<text x="263.9" y="152.7">2</text>
<text x="269.1" y="160.1">1</text>
<text x="216.2" y="167.2">1</text>
<text x="229.2" y="167.2">14</text>
<text x="263.9" y="165.9">3</text>
<text x="275.5" y="163">1</text>
<text x="216.2" y="173.6">7</text>
<text x="229.2" y="173.6">8</text>
<text x="275.5" y="171.1">2</text>
<text x="30.9" y="182.6">1</text>
<text x="30.9" y="185.2">2</text>
<text x="41" y="182.6">1</text>
<text x="46.3" y="182.6">2</text>
<text x="55.2" y="182.6">1</text>
<text x="69.5" y="182.6">3</text>
<text x="144" y="182.6">1</text>
<text x="149.3" y="182.6">2</text>
<text x="164.1" y="185.5">16</text>
<text x="30.9" y="187.8">3</text>
<text x="51.5" y="190.4">2</text>
<text x="51.5" y="186.2">1</text>
<text x="63.1" y="187.8">2</text>
<text x="77.2" y="190.1">2</text>
<text x="77.2" y="186.5">1</text>
<text x="86.2" y="190.1">2</text>
<text x="86.2" y="186.5">1</text>
<text x="95.2" y="190.1">2</text>
<text x="95.2" y="186.5">1</text>
<text x="104.3" y="190.1">2</text>
<text x="104.3" y="186.5">1</text>
<text x="113.3" y="190.1">2</text>
<text x="113.3" y="186.5">1</text>
<text x="122.3" y="190.1">2</text>
<text x="122.3" y="186.5">1</text>
<text x="131.3" y="190.1">2</text>
<text x="131.3" y="186.5">1</text>
<text x="140.3" y="190.1">2</text>
<text x="140.3" y="186.5">1</text>
<text x="154.5" y="186.2">2</text>
<text x="154.5" y="192.9">1</text>
<text x="164.1" y="192.3">8</text>
</g>
</svg>
